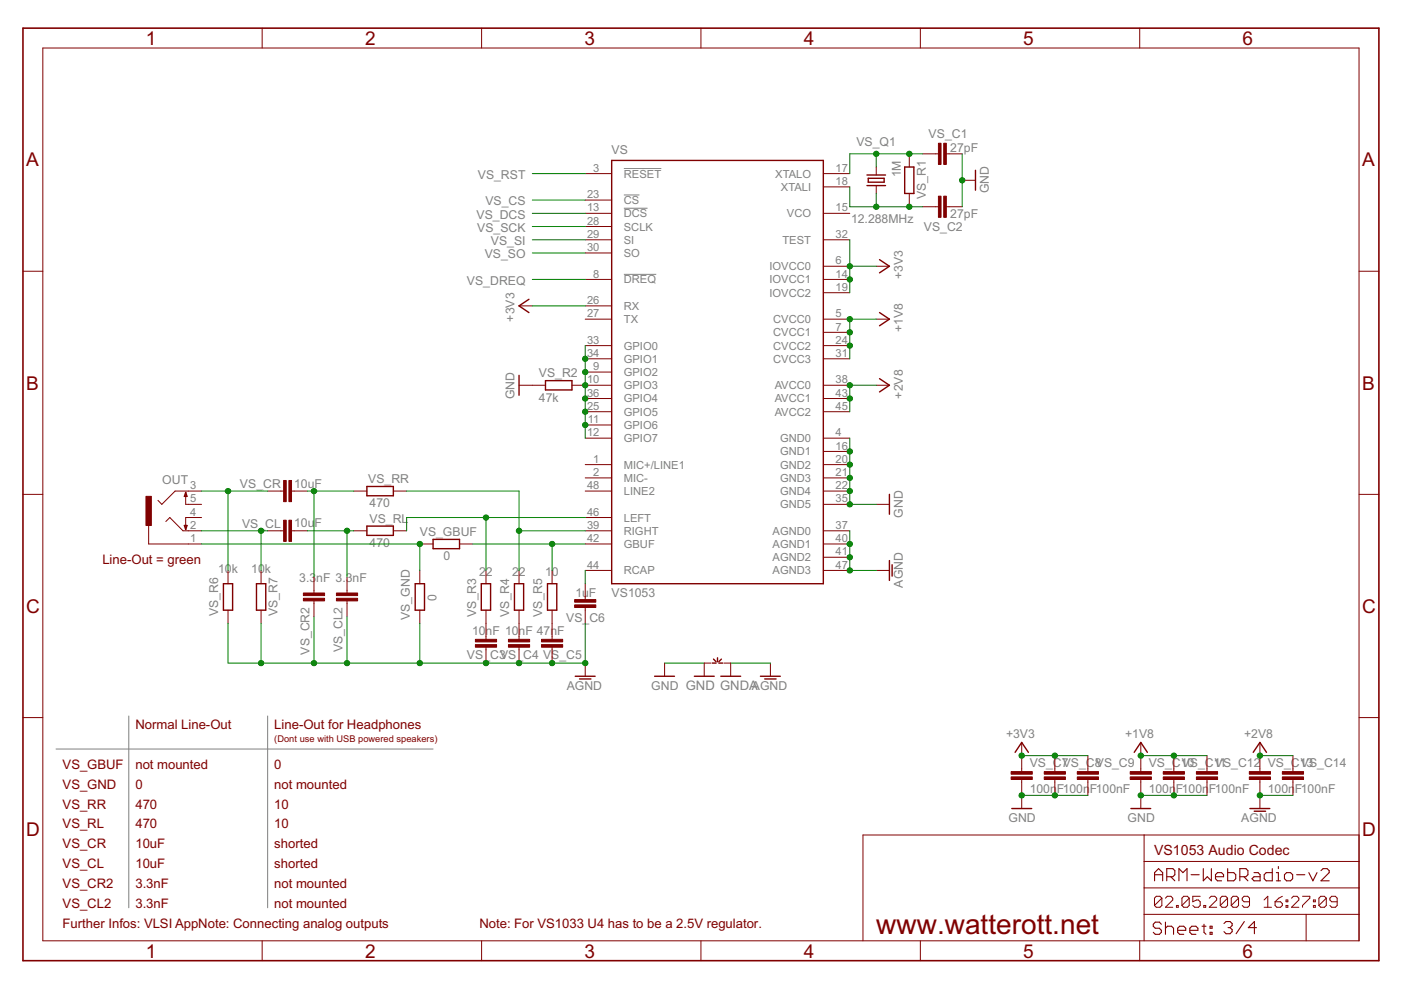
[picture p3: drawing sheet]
<svg xmlns="http://www.w3.org/2000/svg" width="297mm" height="210mm" viewBox="0 0 297 210" stroke-linecap="round" stroke-linejoin="round" font-family="sans-serif">
<g fill="#808080" stroke="#808080" stroke-width=".21">
<path d="M11.9 158.8h79.9z"/>
<path d="M56.7 151.8v40.7z"/>
<path d="M27.3 151.8v40.7z"/>
<path d="M132.3 35.7h7.9z"/>
<path d="M132.3 41.3h3.3z"/>
<path d="M132.3 44.2h5z"/>
<path d="M132.3 58.2h6.8z"/>
</g>
<g fill="#800000" stroke="#800000" stroke-width=".3">
<path d="M129.7 34v89.8z"/>
<path d="M129.7 123.8h44.9z"/>
<path d="M174.6 34v89.8z"/>
<path d="M129.7 34h44.9z"/>
<path d="M147.2 143.4h4.2z"/>
<path d="M152.8 143.4h4.2z"/>
<path d="M151 140.6h.8z"/>
<path d="M152.4 140.6h.8z"/>
<path d="M151.3 139.7l.5 .6z"/>
<path d="M153 139.7l-.6 .6z"/>
<path d="M152.1 139.5v.8z"/>
<path d="M188.6 118.9v4.2z"/>
<path d="M189.1 119.7v2.5z"/>
<path d="M115.7 82.7h5.6z"/>
<path d="M115.7 80.7h5.6z"/>
<path d="M121.3 80.7v2z"/>
<path d="M115.7 80.7v2z"/>
<path d="M110 79.6v4.2z"/>
<path d="M118 123.8v5.6z"/>
<path d="M116.1 123.8v5.6z"/>
<path d="M116.1 123.8h1.9z"/>
<path d="M116.1 129.4h1.9z"/>
<path d="M111 123.8v5.6z"/>
<path d="M109.1 123.8v5.6z"/>
<path d="M109.1 123.8h1.9z"/>
<path d="M109.1 129.4h1.9z"/>
<path d="M104 123.8v5.6z"/>
<path d="M102 123.8v5.6z"/>
<path d="M102 123.8h2z"/>
<path d="M102 129.4h2z"/>
<path d="M122 143.4h4.2z"/>
<path d="M122.9 144h2.4z"/>
<path d="M186.5 57.8l2.1-1.3z"/>
<path d="M186.5 55.1l2.1 1.4z"/>
<path d="M186.5 83.1l2.1-1.4z"/>
<path d="M186.5 80.3l2.1 1.4z"/>
<path d="M186.5 69.1l2.1-1.4z"/>
<path d="M186.5 66.3l2.1 1.4z"/>
<path d="M110 64.9l2.1-1.4z"/>
<path d="M110 64.9l2.1 1.4z"/>
<path d="M188.6 104.8v4.2z"/>
<path d="M161.2 143.4h4.2z"/>
<path d="M162.1 144h2.4z"/>
<path d="M138.8 143.4h4.2z"/>
<path d="M214.5 171.4h4.2z"/>
<path d="M216.6 157.4l1.4 2.1z"/>
<path d="M216.6 157.4l-1.4 2.1z"/>
<path d="M239.8 171.4h4.2z"/>
<path d="M241.9 157.4l1.4 2.1z"/>
<path d="M241.9 157.4l-1.4 2.1z"/>
<path d="M267.1 157.4l1.4 2.1z"/>
<path d="M267.1 157.4l-1.4 2.1z"/>
<path d="M265 171.4h4.2z"/>
<path d="M265.9 172h2.4z"/>
<path d="M39.4 104.4l.2 .8z"/>
<path d="M39.1 105.2h.5z"/>
<path d="M39.4 104.4l-.3 .8z"/>
<path d="M39.6 111.4l-.2 .9z"/>
<path d="M39.1 111.4h.5z"/>
<path d="M39.1 111.4l.3 .9z"/>
<path d="M184.1 38.6h3.4z"/>
<path d="M187.5 37.8v.8z"/>
<path d="M184.1 37.8h3.4z"/>
<path d="M184.1 37.8v.8z"/>
<path d="M183.8 37.1h3.9z"/>
<path d="M183.8 39.3h3.9z"/>
<path d="M206.8 36.1v4.2z"/>
<path d="M191.8 35.4v5.6z"/>
<path d="M193.8 35.4v5.6z"/>
<path d="M191.8 41h2z"/>
<path d="M191.8 35.4h2z"/>
<path d="M77.8 111.5h5.6z"/>
<path d="M77.8 113.5h5.6z"/>
<path d="M77.8 111.5v2z"/>
<path d="M83.4 111.5v2z"/>
<path d="M77.8 103.1h5.6z"/>
<path d="M77.8 105.1h5.6z"/>
<path d="M77.8 103.1v2z"/>
<path d="M83.4 103.1v2z"/>
<path d="M91.8 114.4h5.6z"/>
<path d="M91.8 116.3h5.6z"/>
<path d="M91.8 114.4v1.9z"/>
<path d="M97.4 114.4v1.9z"/>
<path d="M88 123.8v5.6z"/>
<path d="M90 123.8v5.6z"/>
<path d="M88 129.4h2z"/>
<path d="M88 123.8h2z"/>
<path d="M47.4 123.8v5.6z"/>
<path d="M49.3 123.8v5.6z"/>
<path d="M47.4 129.4h1.9z"/>
<path d="M47.4 123.8h1.9z"/>
<path d="M54.4 123.8v5.6z"/>
<path d="M56.3 123.8v5.6z"/>
<path d="M54.4 129.4h1.9z"/>
<path d="M54.4 123.8h1.9z"/>
</g>
<g fill="#800000" stroke="#800000" stroke-width=".21">
<path d="M124.1 36.8h5.6z"/>
<path d="M124.1 42.4h5.6z"/>
<path d="M124.1 45.2h5.6z"/>
<path d="M124.1 48h5.6z"/>
<path d="M124.1 50.8h5.6z"/>
<path d="M124.1 53.6h5.6z"/>
<path d="M124.1 64.9h5.6z"/>
<path d="M124.1 67.7h5.6z"/>
<path d="M124.1 73.3h5.6z"/>
<path d="M124.1 76.1h5.6z"/>
<path d="M124.1 78.9h5.6z"/>
<path d="M124.1 81.7h5.6z"/>
<path d="M124.1 84.5h5.6z"/>
<path d="M124.1 87.3h5.6z"/>
<path d="M124.1 90.1h5.6z"/>
<path d="M124.1 92.9h5.6z"/>
<path d="M124.1 98.5h5.6z"/>
<path d="M124.1 101.3h5.6z"/>
<path d="M124.1 104.1h5.6z"/>
<path d="M124.1 109.7h5.6z"/>
<path d="M124.1 112.5h5.6z"/>
<path d="M124.1 115.3h5.6z"/>
<path d="M124.1 120.9h5.6z"/>
<path d="M174.6 36.8h5.6z"/>
<path d="M174.6 39.6h5.6z"/>
<path d="M174.6 45.2h5.6z"/>
<path d="M174.6 50.8h5.6z"/>
<path d="M174.6 56.5h5.6z"/>
<path d="M174.6 59.2h5.6z"/>
<path d="M174.6 62.1h5.6z"/>
<path d="M174.6 67.7h5.6z"/>
<path d="M174.6 70.5h5.6z"/>
<path d="M174.6 73.3h5.6z"/>
<path d="M174.6 76.1h5.6z"/>
<path d="M174.6 81.7h5.6z"/>
<path d="M174.6 84.5h5.6z"/>
<path d="M174.6 87.3h5.6z"/>
<path d="M174.6 92.9h5.6z"/>
<path d="M174.6 95.7h5.6z"/>
<path d="M174.6 98.5h5.6z"/>
<path d="M174.6 101.3h5.6z"/>
<path d="M174.6 104.1h5.6z"/>
<path d="M174.6 106.9h5.6z"/>
<path d="M174.6 112.5h5.6z"/>
<path d="M124.1 59.2h5.6z"/>
<path d="M174.6 115.3h5.6z"/>
<path d="M174.6 118.2h5.6z"/>
<path d="M174.6 120.9h5.6z"/>
<path d="M149.3 140.6v2.8z"/>
<path d="M154.9 140.6v2.8z"/>
<path d="M149.3 140.6h1.4z"/>
<path d="M153.5 140.6h1.4z"/>
<path d="M185.8 120.9h2.8z"/>
<path d="M121.3 81.7h2.8z"/>
<path d="M112.9 81.7h2.8z"/>
<path d="M124.1 129.4v2.8z"/>
<path d="M124.1 123.8v2.8z"/>
<path d="M124.1 128.8v.6z"/>
<path d="M124.1 126.6v.5z"/>
<path d="M110 81.7h2.9z"/>
<path d="M117.1 120.9v2.9z"/>
<path d="M117.1 129.4v2.8z"/>
<path d="M110 120.9v2.9z"/>
<path d="M110 129.4v2.8z"/>
<path d="M103 120.9v2.9z"/>
<path d="M103 129.4v2.8z"/>
<path d="M103 137.8v2.8z"/>
<path d="M103 132.2v2.8z"/>
<path d="M103 137.2v.6z"/>
<path d="M103 135v.5z"/>
<path d="M110 137.8v2.8z"/>
<path d="M110 132.2v2.8z"/>
<path d="M110 137.2v.6z"/>
<path d="M110 135v.5z"/>
<path d="M117.1 137.8v2.8z"/>
<path d="M117.1 132.2v2.8z"/>
<path d="M117.1 137.2v.6z"/>
<path d="M117.1 135v.5z"/>
<path d="M124.1 140.6v2.8z"/>
<path d="M185.8 56.5h2.8z"/>
<path d="M185.8 81.7h2.8z"/>
<path d="M185.8 67.7h2.8z"/>
<path d="M110 64.9h2.9z"/>
<path d="M185.8 106.9h2.8z"/>
<path d="M163.3 140.6v2.8z"/>
<path d="M140.9 140.6v2.8z"/>
<path d="M288.1 193.9v5.6z"/>
<path d="M288.1 188.3v5.6z"/>
<path d="M288.1 182.6v5.7z"/>
<path d="M288.1 177v5.6z"/>
<path d="M183 177v22.5z"/>
<path d="M183 177h59.6z"/>
<path d="M242.6 177h45.5z"/>
<path d="M276.9 193.9v5.6z"/>
<path d="M276.9 193.9h11.2z"/>
<path d="M242.6 193.9h34.3z"/>
<path d="M242.6 193.9v5.6z"/>
<path d="M242.6 188.3v5.6z"/>
<path d="M242.6 188.3h45.5z"/>
<path d="M242.6 182.6v5.7z"/>
<path d="M242.6 182.6h45.5z"/>
<path d="M242.6 177v5.6z"/>
<path d="M244.8 190.4v1.6z"/>
<path d="M245.2 190l-.4 .4z"/>
<path d="M245.2 190h.7z"/>
<path d="M245.9 190l.4 .4z"/>
<path d="M246.3 190.4v1.6z"/>
<path d="M245.9 192.4l.4-.4z"/>
<path d="M245.2 192.4h.7z"/>
<path d="M244.8 192l.4 .4z"/>
<path d="M244.8 192l1.5-1.6z"/>
<path d="M247.1 192.4h1.5z"/>
<path d="M247.1 192.4l1.5-1.6z"/>
<path d="M248.6 190.4v.4z"/>
<path d="M248.3 190l.3 .4z"/>
<path d="M247.5 190h.8z"/>
<path d="M247.5 190l-.4 .4z"/>
<path d="M249.4 192v.4z"/>
<path d="M249.4 192h.4z"/>
<path d="M249.8 192v.4z"/>
<path d="M249.4 192.4h.4z"/>
<path d="M250.6 190.4v1.6z"/>
<path d="M251 190l-.4 .4z"/>
<path d="M251 190h.8z"/>
<path d="M251.8 190l.3 .4z"/>
<path d="M252.1 190.4v1.6z"/>
<path d="M252.1 192l-.3 .4z"/>
<path d="M251 192.4h.8z"/>
<path d="M250.6 192l.4 .4z"/>
<path d="M250.6 192l1.5-1.6z"/>
<path d="M252.9 190h1.6z"/>
<path d="M252.9 190v1.2z"/>
<path d="M252.9 191.2l.8-.4z"/>
<path d="M253.7 190.8h.4z"/>
<path d="M254.1 190.8l.4 .4z"/>
<path d="M254.5 191.2v.8z"/>
<path d="M254.5 192l-.4 .4z"/>
<path d="M253.3 192.4h.8z"/>
<path d="M252.9 192l.4 .4z"/>
<path d="M255.2 192v.4z"/>
<path d="M255.2 192h.4z"/>
<path d="M255.6 192v.4z"/>
<path d="M255.2 192.4h.4z"/>
<path d="M256.4 192.4h1.6z"/>
<path d="M256.4 192.4l1.6-1.6z"/>
<path d="M258 190.4v.4z"/>
<path d="M257.6 190l.4 .4z"/>
<path d="M256.8 190h.8z"/>
<path d="M256.4 190.4l.4-.4z"/>
<path d="M258.7 190.4v1.6z"/>
<path d="M259.1 190l-.4 .4z"/>
<path d="M259.1 190h.8z"/>
<path d="M259.9 190l.4 .4z"/>
<path d="M260.3 190.4v1.6z"/>
<path d="M260.3 192l-.4 .4z"/>
<path d="M259.1 192.4h.8z"/>
<path d="M258.7 192l.4 .4z"/>
<path d="M258.7 192l1.6-1.6z"/>
<path d="M261 190.4v1.6z"/>
<path d="M261.4 190l-.4 .4z"/>
<path d="M261.4 190h.8z"/>
<path d="M262.2 190l.4 .4z"/>
<path d="M262.6 190.4v1.6z"/>
<path d="M262.6 192l-.4 .4z"/>
<path d="M261.4 192.4h.8z"/>
<path d="M261 192l.4 .4z"/>
<path d="M261 192l1.6-1.6z"/>
<path d="M263.4 192l.4 .4z"/>
<path d="M263.8 192.4h.7z"/>
<path d="M264.5 192.4l.4-.4z"/>
<path d="M264.9 190.4v1.6z"/>
<path d="M264.5 190l.4 .4z"/>
<path d="M263.8 190h.7z"/>
<path d="M263.8 190l-.4 .4z"/>
<path d="M263.4 190.4v.4z"/>
<path d="M263.4 190.8l.4 .4z"/>
<path d="M263.8 191.2h1.1z"/>
<path d="M268 190.8l.8-.8z"/>
<path d="M268.8 190v2.4z"/>
<path d="M268 192.4h1.6z"/>
<path d="M271.1 190.4l.8-.4z"/>
<path d="M270.3 191.2l.8-.8z"/>
<path d="M270.3 191.2v.8z"/>
<path d="M270.3 192l.4 .4z"/>
<path d="M270.7 192.4h.8z"/>
<path d="M271.5 192.4l.4-.4z"/>
<path d="M271.9 191.6v.4z"/>
<path d="M271.5 191.2l.4 .4z"/>
<path d="M270.3 191.2h1.2z"/>
<path d="M272.7 190.8h.3z"/>
<path d="M273 190.8v.4z"/>
<path d="M272.7 191.2h.3z"/>
<path d="M272.7 190.8v.4z"/>
<path d="M272.7 192h.3z"/>
<path d="M273 192v.4z"/>
<path d="M272.7 192.4h.3z"/>
<path d="M272.7 192v.4z"/>
<path d="M273.8 192.4h1.6z"/>
<path d="M273.8 192.4l1.6-1.6z"/>
<path d="M275.4 190.4v.4z"/>
<path d="M275 190l.4 .4z"/>
<path d="M274.2 190h.8z"/>
<path d="M274.2 190l-.4 .4z"/>
<path d="M276.2 190h1.5z"/>
<path d="M277.7 190v.4z"/>
<path d="M277.7 190.4l-1.5 1.6z"/>
<path d="M276.2 192v.4z"/>
<path d="M278.5 190.8h.4z"/>
<path d="M278.9 190.8v.4z"/>
<path d="M278.5 191.2h.4z"/>
<path d="M278.5 190.8v.4z"/>
<path d="M278.5 192h.4z"/>
<path d="M278.9 192v.4z"/>
<path d="M278.5 192.4h.4z"/>
<path d="M278.5 192v.4z"/>
<path d="M279.6 190.4v1.6z"/>
<path d="M279.6 190.4l.4-.4z"/>
<path d="M280 190h.8z"/>
<path d="M280.8 190l.4 .4z"/>
<path d="M281.2 190.4v1.6z"/>
<path d="M280.8 192.4l.4-.4z"/>
<path d="M280 192.4h.8z"/>
<path d="M279.6 192l.4 .4z"/>
<path d="M279.6 192l1.6-1.6z"/>
<path d="M282 192l.3 .4z"/>
<path d="M282.3 192.4h.8z"/>
<path d="M283.1 192.4l.4-.4z"/>
<path d="M283.5 190.4v1.6z"/>
<path d="M283.1 190l.4 .4z"/>
<path d="M282.3 190h.8z"/>
<path d="M282.3 190l-.3 .4z"/>
<path d="M282 190.4v.4z"/>
<path d="M282 190.8l.3 .4z"/>
<path d="M282.3 191.2h1.2z"/>
<path d="M9.1 10.2v189.3z"/>
<path d="M4.9 57.5h4.2z"/>
<path d="M4.9 104.8h4.2z"/>
<path d="M4.9 152.1h4.2z"/>
<path d="M9.1 199.5h279z"/>
<path d="M55.6 199.5v4.2z"/>
<path d="M102.1 199.5v4.2z"/>
<path d="M148.6 199.5v4.2z"/>
<path d="M195.1 199.5v4.2z"/>
<path d="M241.6 199.5v4.2z"/>
<path d="M288.1 10.2v189.3z"/>
<path d="M288.1 57.5h4.3z"/>
<path d="M288.1 104.8h4.3z"/>
<path d="M288.1 152.1h4.3z"/>
<path d="M9.1 10.2h279z"/>
<path d="M55.6 6v4.2z"/>
<path d="M102.1 6v4.2z"/>
<path d="M148.6 6v4.2z"/>
<path d="M195.1 6v4.2z"/>
<path d="M241.6 6v4.2z"/>
<path d="M216.6 160.2v2.8z"/>
<path d="M216.6 165.8v2.8z"/>
<path d="M216.6 163v.6z"/>
<path d="M216.6 165.3v.5z"/>
<path d="M223.6 160.2v2.8z"/>
<path d="M223.6 165.8v2.8z"/>
<path d="M223.6 163v.6z"/>
<path d="M223.6 165.3v.5z"/>
<path d="M230.7 160.2v2.8z"/>
<path d="M230.7 165.8v2.8z"/>
<path d="M230.7 163v.6z"/>
<path d="M230.7 165.3v.5z"/>
<path d="M216.6 168.6v2.8z"/>
<path d="M216.6 157.4v2.8z"/>
<path d="M241.9 160.2v2.8z"/>
<path d="M241.9 165.8v2.8z"/>
<path d="M241.9 163v.6z"/>
<path d="M241.9 165.3v.5z"/>
<path d="M248.9 160.2v2.8z"/>
<path d="M248.9 165.8v2.8z"/>
<path d="M248.9 163v.6z"/>
<path d="M248.9 165.3v.5z"/>
<path d="M255.9 160.2v2.8z"/>
<path d="M255.9 165.8v2.8z"/>
<path d="M255.9 163v.6z"/>
<path d="M255.9 165.3v.5z"/>
<path d="M241.9 168.6v2.8z"/>
<path d="M267.1 160.2v2.8z"/>
<path d="M267.1 165.8v2.8z"/>
<path d="M267.1 163v.6z"/>
<path d="M267.1 165.3v.5z"/>
<path d="M274.1 160.2v2.8z"/>
<path d="M274.1 165.8v2.8z"/>
<path d="M274.1 163v.6z"/>
<path d="M274.1 165.3v.5z"/>
<path d="M241.9 157.4v2.8z"/>
<path d="M267.1 157.4v2.8z"/>
<path d="M267.1 168.6v2.8z"/>
<path d="M39.9 115.3h2.8z"/>
<path d="M39.9 104.1h2.8z"/>
<path d="M39.9 106.9h2.8z"/>
<path d="M37.1 104.1h2.8z"/>
<path d="M37.1 104.1l-2.8 2.8z"/>
<path d="M33.5 106.1l.8 .8z"/>
<path d="M39.4 106.9h.5z"/>
<path d="M39.4 104.4v2.5z"/>
<path d="M31.5 115.3h8.4z"/>
<path d="M31.5 111.4v3.9z"/>
<path d="M39.9 112.5h2.8z"/>
<path d="M39.9 109.7h2.8z"/>
<path d="M38.8 112.5h1.1z"/>
<path d="M36 109.7l2.8 2.8z"/>
<path d="M36 109.7l-.8 .9z"/>
<path d="M39.4 109.7h.5z"/>
<path d="M39.4 109.7v2.6z"/>
<path d="M185.8 35.4v1.7z"/>
<path d="M185.8 39.3v1.7z"/>
<path d="M195.6 43.8h2.8z"/>
<path d="M201.2 43.8h2.8z"/>
<path d="M198.4 43.8h.6z"/>
<path d="M200.6 43.8h.6z"/>
<path d="M195.6 32.6h2.8z"/>
<path d="M201.2 32.6h2.8z"/>
<path d="M198.4 32.6h.6z"/>
<path d="M200.6 32.6h.6z"/>
<path d="M204 38.2h2.8z"/>
<path d="M192.8 41v2.8z"/>
<path d="M192.8 32.6v2.8z"/>
<path d="M75 112.5h2.8z"/>
<path d="M83.4 112.5h2.8z"/>
<path d="M75 104.1h2.8z"/>
<path d="M83.4 104.1h2.8z"/>
<path d="M89 115.3h2.8z"/>
<path d="M97.4 115.3h2.8z"/>
<path d="M89 129.4v2.8z"/>
<path d="M89 120.9v2.9z"/>
<path d="M62.4 104.1h2.8z"/>
<path d="M56.7 104.1h2.9z"/>
<path d="M61.8 104.1h.6z"/>
<path d="M59.6 104.1h.5z"/>
<path d="M62.4 112.5h2.8z"/>
<path d="M56.7 112.5h2.9z"/>
<path d="M61.8 112.5h.6z"/>
<path d="M59.6 112.5h.5z"/>
<path d="M48.3 129.4v2.8z"/>
<path d="M48.3 120.9v2.9z"/>
<path d="M55.4 129.4v2.8z"/>
<path d="M55.4 120.9v2.9z"/>
<path d="M66.6 122.4v2.8z"/>
<path d="M66.6 128v2.8z"/>
<path d="M66.6 125.2v.5z"/>
<path d="M66.6 127.4v.6z"/>
<path d="M73.6 122.4v2.8z"/>
<path d="M73.6 128v2.8z"/>
<path d="M73.6 125.2v.5z"/>
<path d="M73.6 127.4v.6z"/>
</g>
<g fill="#800000" stroke="#800000" stroke-width=".21">
<path d="M121.8 127.1h4.5v.6h-4.5z"/>
<path d="M121.8 128.2h4.5v.6h-4.5z"/>
<path d="M100.8 135.6h4.5v.5h-4.5z"/>
<path d="M100.8 136.7h4.5v.5h-4.5z"/>
<path d="M107.8 135.6h4.5v.5h-4.5z"/>
<path d="M107.8 136.7h4.5v.5h-4.5z"/>
<path d="M114.8 135.6h4.5v.5h-4.5z"/>
<path d="M114.8 136.7h4.5v.5h-4.5z"/>
<path d="M214.4 164.7h4.5v.6h-4.5z"/>
<path d="M214.4 163.6h4.5v.5h-4.5z"/>
<path d="M221.4 164.7h4.5v.6h-4.5z"/>
<path d="M221.4 163.6h4.5v.5h-4.5z"/>
<path d="M228.4 164.7h4.5v.6h-4.5z"/>
<path d="M228.4 163.6h4.5v.5h-4.5z"/>
<path d="M239.6 164.7h4.5v.6h-4.5z"/>
<path d="M239.6 163.6h4.5v.5h-4.5z"/>
<path d="M246.6 164.7h4.5v.6h-4.5z"/>
<path d="M246.6 163.6h4.5v.5h-4.5z"/>
<path d="M253.7 164.7h4.4v.6h-4.4z"/>
<path d="M253.7 163.6h4.4v.5h-4.4z"/>
<path d="M264.9 164.7h4.5v.6h-4.5z"/>
<path d="M264.9 163.6h4.5v.5h-4.5z"/>
<path d="M271.9 164.7h4.5v.6h-4.5z"/>
<path d="M271.9 163.6h4.5v.5h-4.5z"/>
<path d="M30.9 105.2h1.2v6.2h-1.2z"/>
<path d="M200.1 41.6h.5v4.5h-.5z"/>
<path d="M199 41.6h.5v4.5h-.5z"/>
<path d="M200.1 30.4h.5v4.5h-.5z"/>
<path d="M199 30.4h.5v4.5h-.5z"/>
<path d="M60.1 101.9h.6v4.5h-.6z"/>
<path d="M61.3 101.9h.5v4.5h-.5z"/>
<path d="M60.1 110.3h.6v4.5h-.6z"/>
<path d="M61.3 110.3h.5v4.5h-.5z"/>
<path d="M64.3 126.9h4.5v.5h-4.5z"/>
<path d="M64.3 125.7h4.5v.6h-4.5z"/>
<path d="M71.3 126.9h4.5v.5h-4.5z"/>
<path d="M71.3 125.7h4.5v.6h-4.5z"/>
</g>
<g fill="#800000" stroke="#800000" stroke-width=".23">
<path d="M244.8 185v1.8z"/>
<path d="M244.8 185l.8-.8z"/>
<path d="M245.6 184.2l.9 .8z"/>
<path d="M246.5 185v1.8z"/>
<path d="M244.8 185.5h1.7z"/>
<path d="M247.4 184.2v2.6z"/>
<path d="M247.4 184.2h1.3z"/>
<path d="M248.7 184.2l.4 .4z"/>
<path d="M249.1 184.6v.9z"/>
<path d="M249.1 185.5l-.4 .4z"/>
<path d="M247.4 185.9h1.3z"/>
<path d="M248.2 185.9l.9 .9z"/>
<path d="M250 184.2v2.6z"/>
<path d="M250 184.2l.8 .8z"/>
<path d="M250.8 185l.9-.8z"/>
<path d="M251.7 184.2v2.6z"/>
<path d="M252.5 185.5h1.8z"/>
<path d="M255.1 184.2v2.6z"/>
<path d="M256 185.9l-.9 .9z"/>
<path d="M256 185.9l.8 .9z"/>
<path d="M256.8 184.2v2.6z"/>
<path d="M258.1 186.8h.9z"/>
<path d="M257.7 186.3l.4 .5z"/>
<path d="M257.7 185.5v.8z"/>
<path d="M258.1 185l-.4 .5z"/>
<path d="M258.1 185h.9z"/>
<path d="M259 185l.4 .5z"/>
<path d="M259.4 185.5v.4z"/>
<path d="M257.7 185.9h1.7z"/>
<path d="M260.3 184.2v2.6z"/>
<path d="M260.3 186.8h1.3z"/>
<path d="M262 186.3l-.4 .5z"/>
<path d="M262 185.5v.8z"/>
<path d="M261.6 185l.4 .5z"/>
<path d="M260.3 185h1.3z"/>
<path d="M262.9 184.2v2.6z"/>
<path d="M262.9 184.2h1.3z"/>
<path d="M264.2 184.2l.4 .4z"/>
<path d="M264.6 184.6v.9z"/>
<path d="M264.6 185.5l-.4 .4z"/>
<path d="M262.9 185.9h1.3z"/>
<path d="M263.7 185.9l.9 .9z"/>
<path d="M265.9 185h.8z"/>
<path d="M266.7 185l.5 .5z"/>
<path d="M267.2 185.5v1.3z"/>
<path d="M265.9 186.8h1.3z"/>
<path d="M265.5 186.3l.4 .5z"/>
<path d="M265.5 186.3l.4-.4z"/>
<path d="M265.9 185.9h1.3z"/>
<path d="M269.7 184.2v2.6z"/>
<path d="M268.5 186.8h1.2z"/>
<path d="M268 186.3l.5 .5z"/>
<path d="M268 185.5v.8z"/>
<path d="M268.5 185l-.5 .5z"/>
<path d="M268.5 185h1.2z"/>
<path d="M270.6 185h.4z"/>
<path d="M271 185v1.8z"/>
<path d="M270.6 186.8h.9z"/>
<path d="M271 183.7v.5z"/>
<path d="M272.8 186.8h.8z"/>
<path d="M273.6 186.8l.5-.5z"/>
<path d="M274.1 185.5v.8z"/>
<path d="M273.6 185l.5 .5z"/>
<path d="M272.8 185h.8z"/>
<path d="M272.8 185l-.5 .5z"/>
<path d="M272.3 185.5v.8z"/>
<path d="M272.3 186.3l.5 .5z"/>
<path d="M274.9 185.5h1.7z"/>
<path d="M277.5 185l.9 1.8z"/>
<path d="M279.2 185l-.8 1.8z"/>
<path d="M280.1 186.8h1.7z"/>
<path d="M281.8 185l-1.7 1.8z"/>
<path d="M281.8 184.6v.4z"/>
<path d="M281.4 184.2l.4 .4z"/>
<path d="M280.5 184.2h.9z"/>
<path d="M280.1 184.6l.4-.4z"/>
<path d="M259.5 195.8l.4-.4z"/>
<path d="M259.9 195.4h.9z"/>
<path d="M260.8 195.4l.4 .4z"/>
<path d="M261.2 195.8v.4z"/>
<path d="M261.2 196.2l-.4 .5z"/>
<path d="M260.4 196.7h.4z"/>
<path d="M260.8 196.7l.4 .4z"/>
<path d="M261.2 197.1v.4z"/>
<path d="M260.8 198l.4-.5z"/>
<path d="M259.9 198h.9z"/>
<path d="M259.5 197.5l.4 .5z"/>
<path d="M263.8 195.4l-1.7 2.6z"/>
<path d="M266 195.4v2.6z"/>
<path d="M266 195.4l-1.3 1.3z"/>
<path d="M264.7 196.7h1.7z"/>
<path d="M245.8 195.5l.4 .5z"/>
<path d="M244.9 195.5h.9z"/>
<path d="M244.9 195.5l-.4 .5z"/>
<path d="M244.5 196v.4z"/>
<path d="M244.5 196.4l.4 .4z"/>
<path d="M244.9 196.8h.9z"/>
<path d="M245.8 196.8l.4 .5z"/>
<path d="M246.2 197.3v.4z"/>
<path d="M246.2 197.7l-.4 .4z"/>
<path d="M244.9 198.1h.9z"/>
<path d="M244.5 197.7l.4 .4z"/>
<path d="M247.1 195.5v2.6z"/>
<path d="M247.1 196.8l.4-.4z"/>
<path d="M247.5 196.4h.9z"/>
<path d="M248.4 196.4l.4 .4z"/>
<path d="M248.8 196.8v1.3z"/>
<path d="M250.1 198.1h.9z"/>
<path d="M249.7 197.7l.4 .4z"/>
<path d="M249.7 196.8v.9z"/>
<path d="M249.7 196.8l.4-.4z"/>
<path d="M250.1 196.4h.9z"/>
<path d="M251 196.4l.4 .4z"/>
<path d="M251.4 196.8v.5z"/>
<path d="M249.7 197.3h1.7z"/>
<path d="M252.7 198.1h.9z"/>
<path d="M252.3 197.7l.4 .4z"/>
<path d="M252.3 196.8v.9z"/>
<path d="M252.3 196.8l.4-.4z"/>
<path d="M252.7 196.4h.9z"/>
<path d="M253.6 196.4l.4 .4z"/>
<path d="M254 196.8v.5z"/>
<path d="M252.3 197.3h1.7z"/>
<path d="M255.3 196v1.7z"/>
<path d="M255.3 197.7l.4 .4z"/>
<path d="M254.8 196.4h.9z"/>
<path d="M256.6 196.4h.4z"/>
<path d="M257 196.4v.4z"/>
<path d="M256.6 196.8h.4z"/>
<path d="M256.6 196.4v.4z"/>
<path d="M256.6 197.7h.4z"/>
<path d="M257 197.7v.4z"/>
<path d="M256.6 198.1h.4z"/>
<path d="M256.6 197.7v.4z"/>
</g>
<g fill="#800000" stroke="#800000" stroke-width=".34">
<path d="M4.9 6v197.7z"/>
<path d="M4.9 203.7h287.5z"/>
<path d="M292.4 6v197.7z"/>
<path d="M4.9 6h287.5z"/>
</g>
<g fill="#008000" stroke="#008000" stroke-width=".21">
<path d="M180.2 104.1v2.8z"/>
<path d="M180.2 101.3v2.8z"/>
<path d="M180.2 98.5v2.8z"/>
<path d="M180.2 95.7v2.8z"/>
<path d="M180.2 92.9v2.8z"/>
<path d="M180.2 106.9h5.6z"/>
<path d="M140.9 140.6h8.4z"/>
<path d="M216.6 168.6h7z"/>
<path d="M223.6 168.6h7.1z"/>
<path d="M241.9 168.6h7z"/>
<path d="M248.9 168.6h7z"/>
<path d="M204 38.2v5.6z"/>
<path d="M204 32.6v5.6z"/>
<path d="M112.9 45.2h11.2z"/>
<path d="M112.9 42.4h11.2z"/>
<path d="M112.9 36.8h11.2z"/>
<path d="M112.9 59.2h11.2z"/>
<path d="M103 140.6h7z"/>
<path d="M110 140.6h7.1z"/>
<path d="M117.1 140.6h7z"/>
<path d="M124.1 132.2v8.4z"/>
<path d="M89 132.2v8.4z"/>
<path d="M89 140.6h14z"/>
<path d="M73.6 140.6h15.4z"/>
<path d="M66.6 140.6h7z"/>
<path d="M55.4 140.6h11.2z"/>
<path d="M55.4 132.2v8.4z"/>
<path d="M48.3 140.6h7.1z"/>
<path d="M48.3 132.2v8.4z"/>
<path d="M66.6 130.8v9.8z"/>
<path d="M73.6 130.8v9.8z"/>
<path d="M180.2 112.5v2.8z"/>
<path d="M180.2 115.3v2.9z"/>
<path d="M180.2 118.2v2.7z"/>
<path d="M180.2 120.9h5.6z"/>
<path d="M154.9 140.6h8.4z"/>
<path d="M267.1 168.6h7z"/>
<path d="M180.2 81.7v2.8z"/>
<path d="M180.2 84.5v2.8z"/>
<path d="M180.2 81.7h5.6z"/>
<path d="M267.1 160.2h7z"/>
<path d="M180.2 67.7v2.8z"/>
<path d="M180.2 70.5v2.8z"/>
<path d="M180.2 73.3v2.8z"/>
<path d="M180.2 67.7h5.6z"/>
<path d="M241.9 160.2h7z"/>
<path d="M248.9 160.2h7z"/>
<path d="M180.2 56.5v2.7z"/>
<path d="M180.2 59.2v2.9z"/>
<path d="M180.2 50.8v5.7z"/>
<path d="M180.2 56.5h5.6z"/>
<path d="M112.9 64.9h11.2z"/>
<path d="M216.6 160.2h7z"/>
<path d="M223.6 160.2h7.1z"/>
<path d="M117.1 115.3h7z"/>
<path d="M117.1 115.3v5.6z"/>
<path d="M100.2 115.3h16.9z"/>
<path d="M103 109.7h21.1z"/>
<path d="M86.2 109.7h16.8z"/>
<path d="M86.2 109.7v2.8z"/>
<path d="M103 109.7v11.2z"/>
<path d="M110 112.5h14.1z"/>
<path d="M110 112.5v8.4z"/>
<path d="M110 104.1v8.4z"/>
<path d="M86.2 104.1h23.8z"/>
<path d="M124.1 120.9v2.9z"/>
<path d="M124.1 73.3v2.8z"/>
<path d="M124.1 76.1v2.8z"/>
<path d="M124.1 78.9v2.8z"/>
<path d="M124.1 81.7v2.8z"/>
<path d="M124.1 84.5v2.8z"/>
<path d="M124.1 87.3v2.8z"/>
<path d="M124.1 90.1v2.8z"/>
<path d="M112.9 48h11.2z"/>
<path d="M112.9 50.8h11.2z"/>
<path d="M112.9 53.6h11.2z"/>
<path d="M192.8 43.8h2.8z"/>
<path d="M185.8 43.8h7z"/>
<path d="M185.8 41v2.8z"/>
<path d="M180.2 43.8h5.6z"/>
<path d="M180.2 39.6v4.2z"/>
<path d="M180.2 32.6v4.2z"/>
<path d="M180.2 32.6h5.6z"/>
<path d="M185.8 32.6v2.8z"/>
<path d="M185.8 32.6h7z"/>
<path d="M192.8 32.6h2.8z"/>
<path d="M42.7 115.3h46.3z"/>
<path d="M89 115.3v5.6z"/>
<path d="M48.3 104.1h8.4z"/>
<path d="M42.7 104.1h5.6z"/>
<path d="M48.3 104.1v16.8z"/>
<path d="M42.7 112.5h12.7z"/>
<path d="M55.4 112.5h1.3z"/>
<path d="M55.4 112.5v8.4z"/>
<path d="M66.6 104.1h8.4z"/>
<path d="M65.2 104.1h1.4z"/>
<path d="M66.6 104.1v18.3z"/>
<path d="M65.2 112.5h8.4z"/>
<path d="M73.6 112.5h1.4z"/>
<path d="M73.6 112.5v9.9z"/>
<circle cx="180.2" cy="104.1" r=".56"/>
<circle cx="180.2" cy="101.3" r=".56"/>
<circle cx="180.2" cy="98.5" r=".56"/>
<circle cx="180.2" cy="95.7" r=".56"/>
<circle cx="180.2" cy="106.9" r=".56"/>
<circle cx="223.7" cy="168.6" r=".56"/>
<circle cx="216.6" cy="168.6" r=".56"/>
<circle cx="248.9" cy="168.6" r=".56"/>
<circle cx="241.9" cy="168.6" r=".56"/>
<circle cx="204" cy="38.2" r=".56"/>
<circle cx="110.1" cy="140.6" r=".56"/>
<circle cx="117.1" cy="140.6" r=".56"/>
<circle cx="124.1" cy="140.6" r=".56"/>
<circle cx="103" cy="140.6" r=".56"/>
<circle cx="89" cy="140.6" r=".56"/>
<circle cx="55.4" cy="140.6" r=".56"/>
<circle cx="66.6" cy="140.6" r=".56"/>
<circle cx="73.6" cy="140.6" r=".56"/>
<circle cx="180.2" cy="115.3" r=".56"/>
<circle cx="180.2" cy="118.2" r=".56"/>
<circle cx="180.2" cy="120.9" r=".56"/>
<circle cx="267.1" cy="168.6" r=".56"/>
<circle cx="180.2" cy="84.5" r=".56"/>
<circle cx="180.2" cy="81.7" r=".56"/>
<circle cx="267.1" cy="160.2" r=".56"/>
<circle cx="180.2" cy="70.5" r=".56"/>
<circle cx="180.2" cy="73.3" r=".56"/>
<circle cx="180.2" cy="67.7" r=".56"/>
<circle cx="248.9" cy="160.2" r=".56"/>
<circle cx="241.9" cy="160.2" r=".56"/>
<circle cx="180.2" cy="59.2" r=".56"/>
<circle cx="180.2" cy="56.5" r=".56"/>
<circle cx="223.7" cy="160.2" r=".56"/>
<circle cx="216.6" cy="160.2" r=".56"/>
<circle cx="117.1" cy="115.3" r=".56"/>
<circle cx="103" cy="109.7" r=".56"/>
<circle cx="110.1" cy="112.5" r=".56"/>
<circle cx="124.1" cy="76.1" r=".56"/>
<circle cx="124.1" cy="78.9" r=".56"/>
<circle cx="124.1" cy="81.7" r=".56"/>
<circle cx="124.1" cy="84.5" r=".56"/>
<circle cx="124.1" cy="87.3" r=".56"/>
<circle cx="124.1" cy="90.1" r=".56"/>
<circle cx="192.8" cy="43.8" r=".56"/>
<circle cx="185.8" cy="43.8" r=".56"/>
<circle cx="185.8" cy="32.6" r=".56"/>
<circle cx="192.8" cy="32.6" r=".56"/>
<circle cx="89" cy="115.3" r=".56"/>
<circle cx="48.4" cy="104.1" r=".56"/>
<circle cx="55.4" cy="112.5" r=".56"/>
<circle cx="66.6" cy="104.1" r=".56"/>
<circle cx="73.6" cy="112.5" r=".56"/>
</g>
<text font-size="6.6" fill="#800000" x="185.8" y="198.1">www.watterott.net</text>
<g font-size="4.5" fill="#800000">
<text x="30.9" y="9.5">1</text>
<text x="77.4" y="9.5">2</text>
<text x="123.9" y="9.5">3</text>
<text x="170.4" y="9.5">4</text>
<text x="216.9" y="9.5">5</text>
<text x="263.5" y="9.5">6</text>
<text x="5.5" y="35.3">A</text>
<text x="288.8" y="35.3">A</text>
<text x="5.5" y="82.6">B</text>
<text x="288.8" y="82.6">B</text>
<text x="5.5" y="129.9">C</text>
<text x="288.8" y="129.9">C</text>
<text x="5.5" y="177.3">D</text>
<text x="288.8" y="177.3">D</text>
<text x="30.9" y="203">1</text>
<text x="77.4" y="203">2</text>
<text x="123.9" y="203">3</text>
<text x="170.4" y="203">4</text>
<text x="216.9" y="203">5</text>
<text x="263.5" y="203">6</text>
</g>
<text font-size="3.3" fill="#800000" x="244.7" y="181.3">VS1053 Audio Codec</text>
<g font-size="3.1" fill="#800000">
<text x="21.7" y="119.5">Line-Out = green</text>
<text x="28.7" y="154.6">Normal Line-Out</text>
<text x="58.2" y="154.6">Line-Out for Headphones</text>
<text x="13.3" y="167.2">VS_GND</text>
<text x="13.3" y="163">VS_GBUF</text>
<text x="28.7" y="163">not mounted</text>
<text x="28.7" y="167.2">0</text>
<text x="58.2" y="167.2">not mounted</text>
<text x="58.2" y="163">0</text>
<text x="13.3" y="171.4">VS_RR</text>
<text x="28.7" y="171.4">470</text>
<text x="58.2" y="171.4">10</text>
<text x="13.3" y="175.6">VS_RL</text>
<text x="13.3" y="179.8">VS_CR</text>
<text x="28.7" y="175.6">470</text>
<text x="28.7" y="179.8">10uF</text>
<text x="58.2" y="175.6">10</text>
<text x="58.2" y="179.8">shorted</text>
<text x="13.3" y="184.1">VS_CL</text>
<text x="28.7" y="184.1">10uF</text>
<text x="58.2" y="184.1">shorted</text>
<text x="13.3" y="188.3">VS_CR2</text>
<text x="28.7" y="188.3">3.3nF</text>
<text x="58.2" y="188.3">not mounted</text>
<text x="13.3" y="192.5">VS_CL2</text>
<text x="13.3" y="196.7">Further Infos: VLSI AppNote: Connecting analog outputs</text>
<text x="28.7" y="192.5">3.3nF</text>
<text x="58.2" y="192.5">not mounted</text>
<text x="101.6" y="196.7">Note: For VS1033 U4 has to be a 2.5V regulator.</text>
</g>
<g font-size="2.9" fill="#808080">
<text x="196.9" y="29.3">VS_C1</text>
<text x="129.7" y="32.6">VS</text>
<text x="181.6" y="30.9">VS_Q1</text>
<text x="201.5" y="32.2">27pF</text>
<text x="101.3" y="38">VS_RST</text>
<text x="191" y="37.6" transform="rotate(-90 191 37.6)">1M</text>
<text x="209.6" y="41" transform="rotate(-90 209.6 41)">GND</text>
<text x="101" y="46.4">VS_DCS</text>
<text x="102.9" y="43.6">VS_CS</text>
<text x="180.4" y="47.2">12.288MHz</text>
<text x="196.3" y="42.2" transform="rotate(-90 196.3 42.2)">VS_R1</text>
<text x="201.5" y="46.2">27pF</text>
<text x="101.2" y="49.2">VS_SCK</text>
<text x="104.1" y="52">VS_SI</text>
<text x="195.9" y="49">VS_C2</text>
<text x="102.8" y="54.8">VS_SO</text>
<text x="191.4" y="59.3" transform="rotate(-90 191.4 59.3)">+3V3</text>
<text x="99" y="60.4">VS_DREQ</text>
<text x="109.1" y="68.2" transform="rotate(-90 109.1 68.2)">+3V3</text>
<text x="191.4" y="70.5" transform="rotate(-90 191.4 70.5)">+1V8</text>
<text x="114.3" y="80">VS_R2</text>
<text x="109.1" y="84.7" transform="rotate(-90 109.1 84.7)">GND</text>
<text x="114.3" y="85.3">47k</text>
<text x="191.4" y="84.5" transform="rotate(-90 191.4 84.5)">+2V8</text>
<text x="34.4" y="102.7">OUT</text>
<text x="50.9" y="103.4">VS_CR</text>
<text x="62.4" y="103.4">10uF</text>
<text x="78.1" y="102.5">VS_RR</text>
<text x="78.4" y="107.5">470</text>
<text x="51.3" y="111.9">VS_CL</text>
<text x="62.4" y="111.8">10u</text>
<text x="66.7" y="111.8">F</text>
<text x="78.4" y="110.9">VS_RL</text>
<text x="89" y="113.7">VS_GBUF</text>
<text x="191.4" y="109.7" transform="rotate(-90 191.4 109.7)">GND</text>
<text x="78.4" y="115.9">470</text>
<text x="94.1" y="118.7">0</text>
<text x="46.3" y="121.4">10</text>
<text x="49.1" y="121.4">k</text>
<text x="53.3" y="121.4">10</text>
<text x="56.1" y="121.4">k</text>
<text x="63.5" y="123.5">3.3</text>
<text x="67.1" y="123.5">nF 3.3nF</text>
<text x="101.6" y="122.1">22</text>
<text x="108.6" y="122.1">22</text>
<text x="115.6" y="122.1">10</text>
<text x="191.4" y="124.6" transform="rotate(-90 191.4 124.6)">AGND</text>
<text x="46.2" y="130.6" transform="rotate(-90 46.2 130.6)">VS_R6</text>
<text x="58.9" y="130.6" transform="rotate(-90 58.9 130.6)">VS_R7</text>
<text x="86.9" y="131.5" transform="rotate(-90 86.9 131.5)">VS_GND</text>
<text x="92.5" y="127.4" transform="rotate(-90 92.5 127.4)">0</text>
<text x="100.9" y="130.8" transform="rotate(-90 100.9 130.8)">VS_R3</text>
<text x="107.9" y="130.8" transform="rotate(-90 107.9 130.8)">VS_R4</text>
<text x="115" y="130.8" transform="rotate(-90 115 130.8)">VS_R5</text>
<text x="120" y="131.9">VS_C6</text>
<text x="122" y="126.6">1uF</text>
<text x="129.7" y="126.6">VS1053</text>
<text x="100.1" y="134.7">10nF 10nF 47nF</text>
<text x="65.6" y="138.8" transform="rotate(-90 65.6 138.8)">VS_CR2</text>
<text x="72.6" y="138.3" transform="rotate(-90 72.6 138.3)">VS_CL2</text>
<text x="99" y="139.6">VS_C3VS_C4 VS_C5</text>
<text x="120.1" y="146.2">AGND</text>
<text x="138.1" y="146.2">GND GND GNDA</text>
<text x="159.4" y="146.2">AGND</text>
<text x="213.3" y="156.4">+3V3</text>
<text x="238.5" y="156.4">+1V8</text>
<text x="263.8" y="156.4">+2V8</text>
<text x="218.3" y="162.6">VS_C7VS_C8VS_C9</text>
<text x="243.6" y="162.6">VS_C1V0S_C1V1S_C12</text>
<text x="268.8" y="162.6">VS_C1V3S_C14</text>
<text x="218.3" y="168.2">100n</text>
<text x="224.1" y="168.2">F100n</text>
<text x="231.1" y="168.2">F100nF</text>
<text x="243.6" y="168.2">100n</text>
<text x="249.3" y="168.2">F100n</text>
<text x="256.3" y="168.2">F100nF</text>
<text x="268.8" y="168.2">100n</text>
<text x="274.6" y="168.2">F100nF</text>
<text x="213.8" y="174.2">GND</text>
<text x="239.1" y="174.2">GND</text>
<text x="263.2" y="174.2">AGND</text>
</g>
<g font-size="2.6" fill="#808080">
<text x="125.8" y="36.4">3</text>
<text x="132.3" y="37.7">RESET</text>
<text x="164.4" y="37.6">XTALO</text>
<text x="165.6" y="40.5">XTALI</text>
<text x="177.1" y="36.4">17</text>
<text x="177.1" y="39.2">18</text>
<text x="124.5" y="42">23</text>
<text x="124.5" y="44.8">13</text>
<text x="124.5" y="47.6">28</text>
<text x="132.3" y="43.3">CS</text>
<text x="132.3" y="46.1">DCS</text>
<text x="166.8" y="46.1">VCO</text>
<text x="177.1" y="44.8">15</text>
<text x="124.5" y="50.4">29</text>
<text x="124.5" y="53.3">30</text>
<text x="132.3" y="48.9">SCLK</text>
<text x="132.3" y="51.7">SI</text>
<text x="165.9" y="51.7">TEST</text>
<text x="177.1" y="50.4">32</text>
<text x="125.8" y="58.9">8</text>
<text x="132.3" y="54.5">SO</text>
<text x="163.1" y="57.3">IOVCC0</text>
<text x="177.1" y="56.1">6</text>
<text x="177.1" y="58.9">14</text>
<text x="124.5" y="64.5">26</text>
<text x="132.3" y="65.7">RX</text>
<text x="132.3" y="60.1">DREQ</text>
<text x="163.1" y="60.1">IOVCC1</text>
<text x="163.1" y="62.9">IOVCC2</text>
<text x="177.1" y="61.7">19</text>
<text x="124.5" y="67.3">27</text>
<text x="132.3" y="68.5">TX</text>
<text x="163.9" y="68.5">CVCC0</text>
<text x="163.9" y="71.3">CVCC1</text>
<text x="177.1" y="67.3">5</text>
<text x="177.1" y="70.1">7</text>
<text x="124.5" y="72.9">33</text>
<text x="124.5" y="75.7">34</text>
<text x="132.3" y="74.1">GPIO0</text>
<text x="132.3" y="76.9">GPIO1</text>
<text x="163.9" y="74.1">CVCC2</text>
<text x="163.9" y="76.9">CVCC3</text>
<text x="177.1" y="72.9">24</text>
<text x="177.1" y="75.7">31</text>
<text x="124.5" y="81.3">10</text>
<text x="125.8" y="78.5">9</text>
<text x="132.3" y="79.7">GPIO2</text>
<text x="132.3" y="82.5">GPIO3</text>
<text x="164.3" y="82.5">AVCC0</text>
<text x="177.1" y="81.3">38</text>
<text x="124.5" y="84.1">36</text>
<text x="124.5" y="86.9">25</text>
<text x="124.7" y="89.7">11</text>
<text x="132.3" y="85.3">GPIO4</text>
<text x="132.3" y="88.1">GPIO5</text>
<text x="164.3" y="85.3">AVCC1</text>
<text x="164.3" y="88.1">AVCC2</text>
<text x="177.1" y="84.1">43</text>
<text x="177.1" y="86.9">45</text>
<text x="124.5" y="92.5">12</text>
<text x="132.3" y="90.9">GPIO6</text>
<text x="132.3" y="93.7">GPIO7</text>
<text x="165.4" y="93.7">GND0</text>
<text x="177.1" y="92.5">4</text>
<text x="177.1" y="95.3">16</text>
<text x="125.8" y="98.1">1</text>
<text x="125.8" y="100.9">2</text>
<text x="132.3" y="99.4">MIC+/LINE1</text>
<text x="165.4" y="96.5">GND1</text>
<text x="165.4" y="99.3">GND2</text>
<text x="177.1" y="98.1">20</text>
<text x="177.1" y="100.9">21</text>
<text x="40.3" y="103.7">3</text>
<text x="40.3" y="106.5">5</text>
<text x="124.5" y="103.7">48</text>
<text x="132.3" y="102.2">MIC-</text>
<text x="132.3" y="105">LINE2</text>
<text x="165.4" y="102.2">GND3</text>
<text x="165.4" y="105">GND4</text>
<text x="165.4" y="107.8">GND5</text>
<text x="177.1" y="103.7">22</text>
<text x="177.1" y="106.5">35</text>
<text x="40.3" y="112.1">2</text>
<text x="40.3" y="109.3">4</text>
<text x="124.5" y="109.3">46</text>
<text x="124.5" y="112.1">39</text>
<text x="132.3" y="110.6">LEFT</text>
<text x="132.3" y="113.4">RIGHT</text>
<text x="163.8" y="113.4">AGND0</text>
<text x="177.1" y="112.1">37</text>
<text x="40.3" y="115">1</text>
<text x="124.5" y="115">42</text>
<text x="132.3" y="116.2">GBUF</text>
<text x="163.8" y="116.2">AGND1</text>
<text x="163.8" y="119">AGND2</text>
<text x="177.1" y="115">40</text>
<text x="177.1" y="117.8">41</text>
<text x="124.5" y="120.6">44</text>
<text x="132.3" y="121.8">RCAP</text>
<text x="163.8" y="121.8">AGND3</text>
<text x="177.1" y="120.6">47</text>
</g>
<text font-size="2.2" fill="#800000" x="58.2" y="157.4">(Dont use with USB powered speakers)</text>
</svg>
